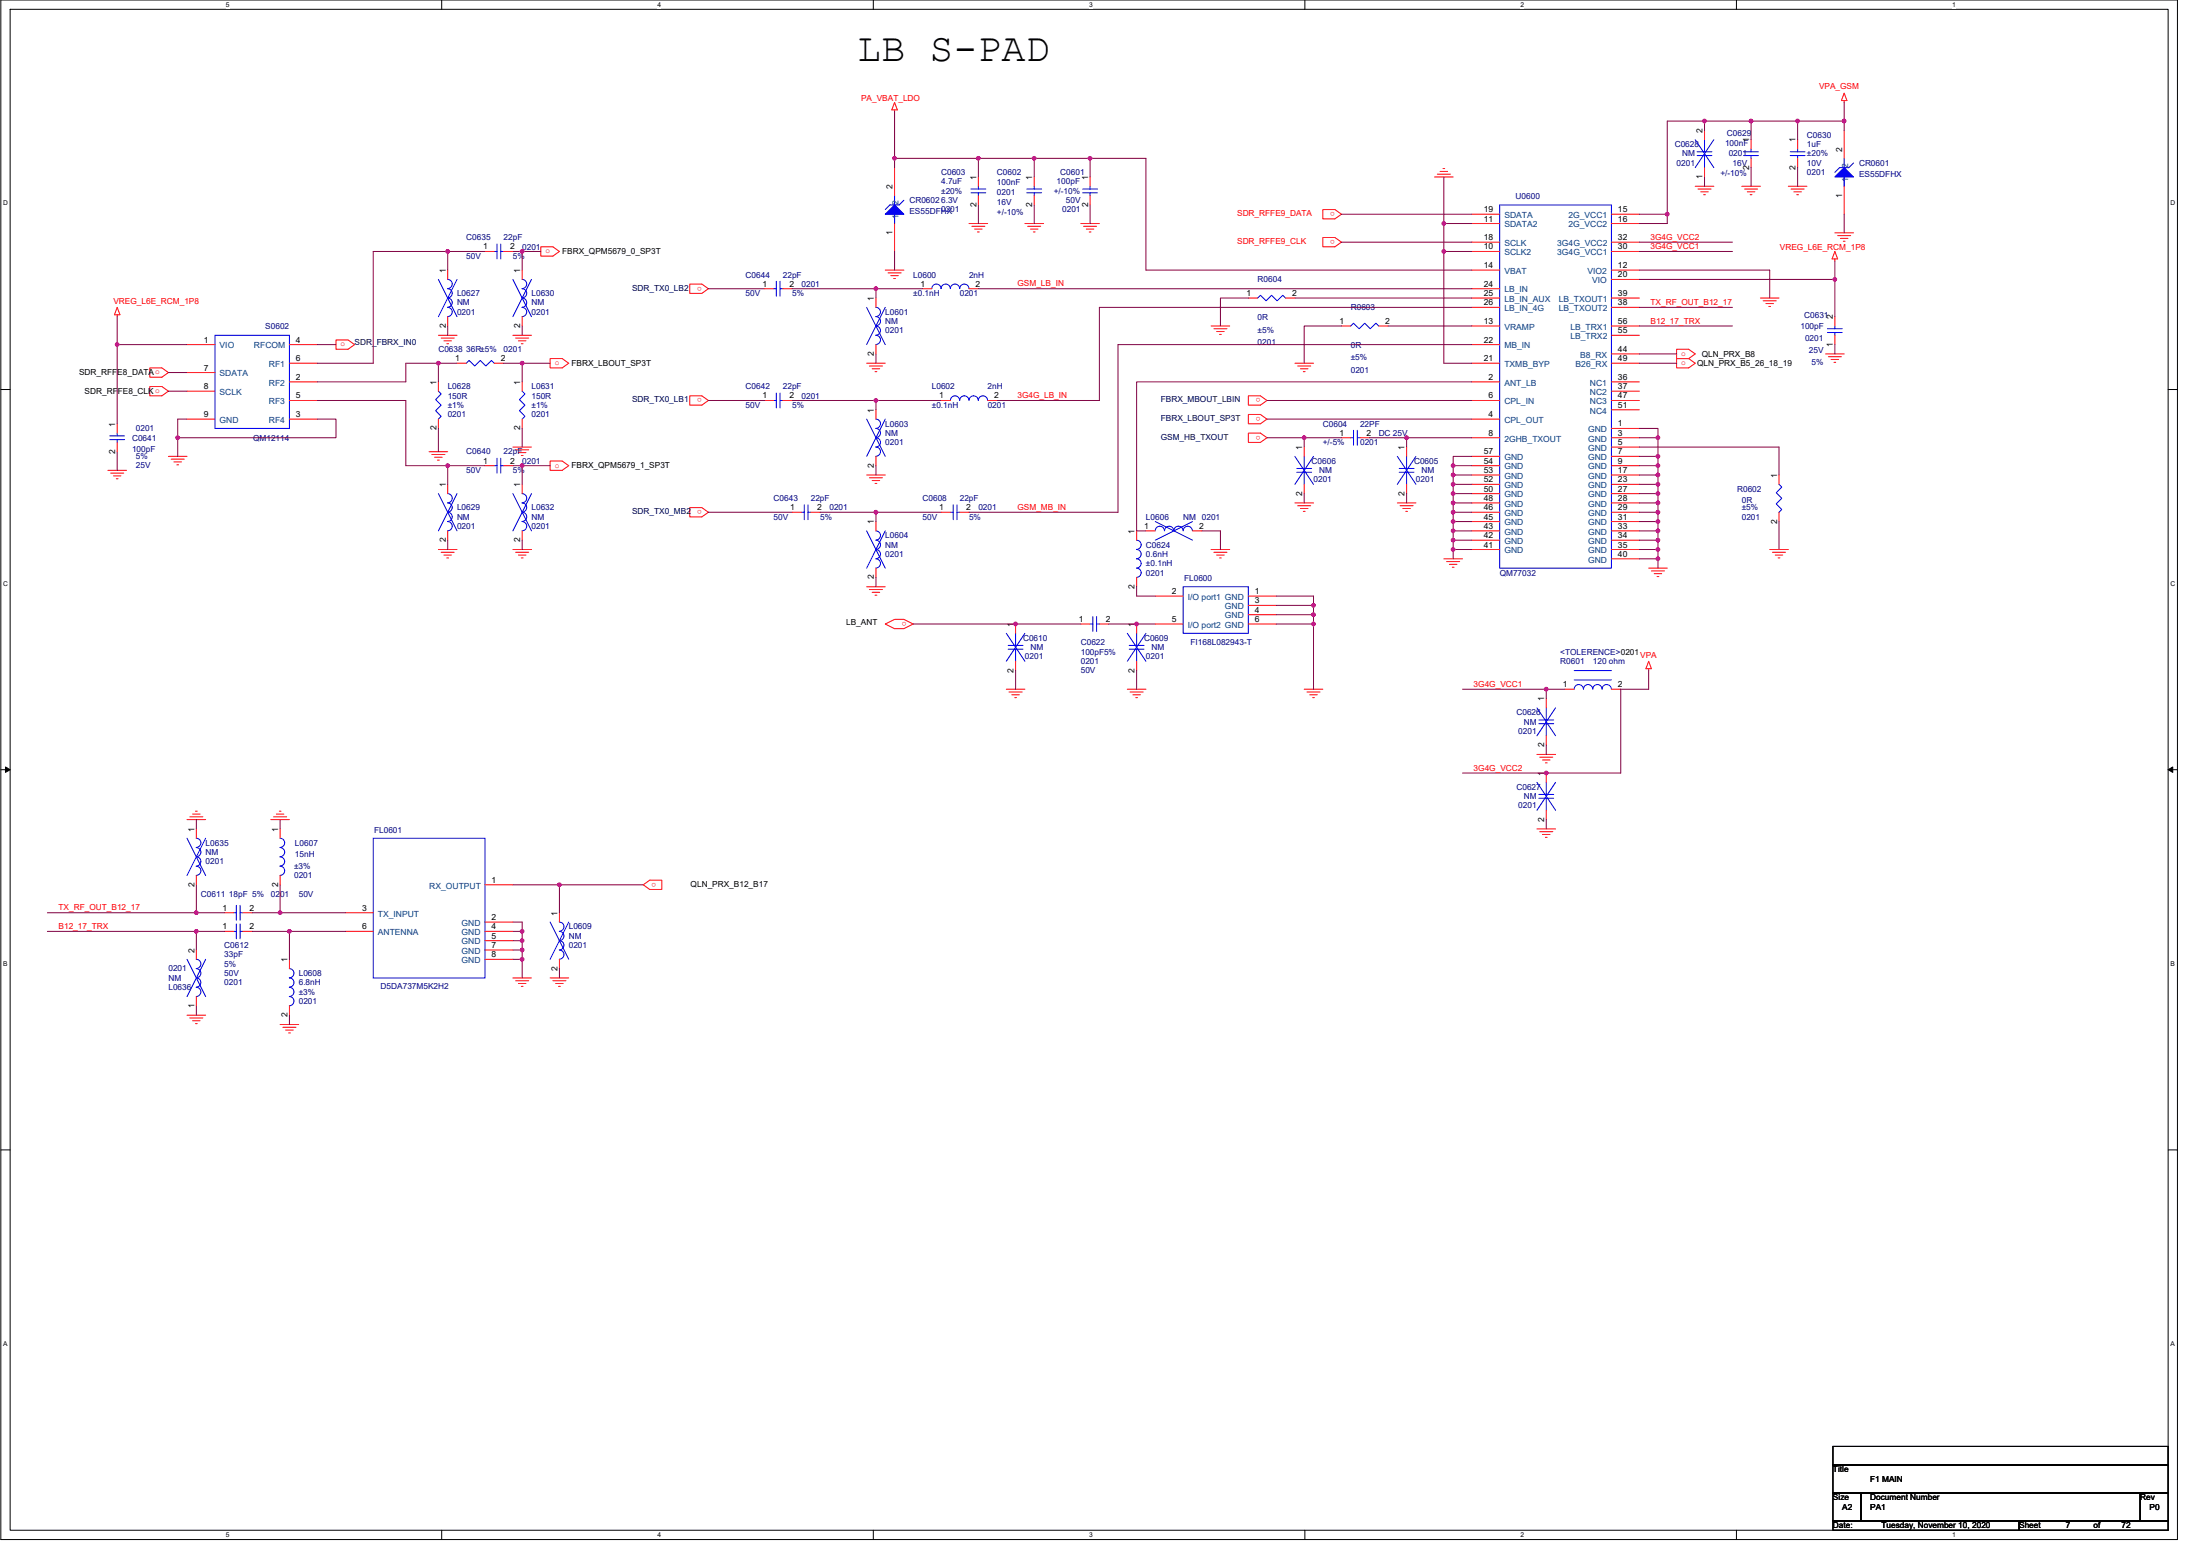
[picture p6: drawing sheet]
<svg xmlns="http://www.w3.org/2000/svg" width="420mm" height="297mm" viewBox="0 0 420 297" stroke-linecap="round" stroke-linejoin="round" font-family="sans-serif">
<path d="M.2 0h415.7v293.9h-415.7zM1.9 1.8h412.2v290.3h-412.2z" fill="none" stroke="#000" stroke-width=".19"/>
<g fill="#fff">
<path d="M43.1 .2h.7v1.4h-.7z"/>
<path d="M43.1 292.3h.7v1.4h-.7z"/>
</g>
<path d="M84.4 0v1.8M84.4 292.1v1.8" fill="none" stroke="#000" stroke-width=".19"/>
<g fill="#fff">
<path d="M125.6 .2h.7v1.4h-.7z"/>
<path d="M125.6 292.3h.7v1.4h-.7z"/>
</g>
<path d="M166.8 0v1.8M166.8 292.1v1.8" fill="none" stroke="#000" stroke-width=".19"/>
<g fill="#fff">
<path d="M208 .2h.7v1.4h-.7z"/>
<path d="M208 292.3h.7v1.4h-.7z"/>
</g>
<path d="M249.2 0v1.8M249.2 292.1v1.8" fill="none" stroke="#000" stroke-width=".19"/>
<g fill="#fff">
<path d="M290.4 .2h.7v1.4h-.7z"/>
<path d="M290.4 292.3h.7v1.4h-.7z"/>
</g>
<path d="M331.6 0v1.8M331.6 292.1v1.8" fill="none" stroke="#000" stroke-width=".19"/>
<g fill="#fff">
<path d="M372.8 .2h.7v1.4h-.7z"/>
<path d="M372.8 292.3h.7v1.4h-.7z"/>
<path d="M.6 38.1h.9v1.4h-.9z"/>
<path d="M414.5 38.1h.9v1.4h-.9z"/>
<path d="M.6 110.6h.9v1.5h-.9z"/>
<path d="M414.5 110.6h.9v1.5h-.9z"/>
</g>
<path d="M.2 74.4h1.7M414.1 74.4h1.8" fill="none" stroke="#000" stroke-width=".19"/>
<g fill="#fff">
<path d="M.6 183.2h.8v1.4h-.8z"/>
<path d="M414.5 183.2h.9v1.4h-.9z"/>
</g>
<path d="M.2 146.9h1.7M414.1 146.9h1.8" fill="none" stroke="#000" stroke-width=".19"/>
<path d="M1 146.4l.9 .5-.9 .5zM414.1 146.9l.9-.5v1z" fill="#000" stroke="#000" stroke-width=".19"/>
<g fill="#fff">
<path d="M.6 255.8h.8v1.4h-.8z"/>
<path d="M414.5 255.8h.9v1.4h-.9z"/>
</g>
<path d="M.2 219.5h1.7M414.1 219.5h1.8M350.1 276.1h64v3.6h-64zM350.1 279.7h64v5.3h-64zM350.1 285h5.3v5.3h-5.3zM350.1 290.3h35.5v1.8h-35.5zM355.4 285h53.3v5.3h-53.3zM385.6 290.3h28.5v1.8h-28.5zM408.7 285h5.4v5.3h-5.4z" fill="none" stroke="#000" stroke-width=".19"/>
<g fill="none" stroke="#f00" stroke-width=".19">
<path d="M170.8 19.6l.6 1.4h-1.1zM352.2 19.2v.4M352.2 17.8l.5 1.4h-1zM170.8 21v.3M170.8 32v5.3M186.8 33.8v1.8M186.8 37.3v1.8M197.5 33.8v1.8M197.5 37.3v1.8M208.2 33.8v1.8M208.2 37.3v1.8M274 33.8h3.5"/>
<path d="M274.5 33.3h2.5M275 32.7h1.5M275.6 32.2h.3M323.8 35.6h3.5M324.3 36.1h2.5M324.8 36.6h1.5M325.4 37.2h.3M325.5 32v1.8M325.5 24.9v1.8M332.6 35.6h3.6M333.2 36.1h2.5M333.7 36.6h1.4"/>
<path d="M334.3 37.2h.3M334.4 26.7v1.7M334.4 30.2v1.8M341.5 35.6h3.6M342.1 36.1h2.5M342.6 36.6h1.4M343.1 37.2h.4M343.3 26.7v1.7M343.3 30.2v1.8M352.2 24.9v5.3M352.2 35.6v5.3M22.4 58.7l.5 1.4h-1z"/>
<path d="M85.5 51.6v1.7M92.6 48h1.8M96.2 48h1.7M99.7 51.6v1.7M103.3 47.1h2.3l1.2 .9-1.2 .9h-2.3zM131.7 54.2h2.3l1.3 .9-1.3 .9h-2.3zM146 55.1h1.7M149.5 55.1h1.8M167.3 56.9v1.8M169.1 51.6h3.5M169.6 52.1h2.5M170.1 52.6h1.5"/>
<path d="M170.7 53.2h.3M170.8 42.7v5.3M176.2 55.1h1.8M185.1 55.1h1.7M185.1 42.7h3.5M185.6 43.2h2.5M186.1 43.7h1.5M186.7 44.3h.3M195.7 42.7h3.6M196.3 43.2h2.5M196.8 43.7h1.4M197.3 44.3h.4"/>
<path d="M206.4 42.7h3.6M206.9 43.2h2.5M207.5 43.7h1.4M208 44.3h.4M238.4 56.9h1.8M245.5 56.9h1.8M252.6 45.3h2.3l1.3 .9-1.3 .9h-2.3zM252.6 40h2.3l1.3 .9-1.3 .9h-2.3zM281.1 48h5.3M281.1 42.7h5.3M281.1 51.6h5.3M281.1 46.2h5.3"/>
<path d="M281.1 40.9h5.3M281.1 55.1h5.3M281.1 56.9h5.3M281.1 58.7h5.3M307.8 51.6h5.3M307.8 40.9h5.3M307.8 42.7h5.3M307.8 53.3h5.3M307.8 48h5.3M307.8 46.2h5.3M307.8 58.7h5.3M307.8 56.9h5.3"/>
<path d="M336.2 56.9h3.6M336.7 57.4h2.5M337.3 58h1.4M337.8 58.5h.3M350.4 44.4h3.6M350.4 49.4v.4M350.4 48l.6 1.4h-1.1zM351 45h2.5M351.5 45.5h1.4M352 46.1h.4M22.4 60.1v.4M28.6 70.2h2.3l1.3 .9-1.3 .9h-2.3z"/>
<path d="M28.6 73.8h2.3l1.3 .9-1.3 .9h-2.3zM35.7 65.8h5.4M35.7 71.1h5.4M35.7 74.7h5.4M55.3 72.9h5.3M55.3 65.8h5.3M55.3 76.5h5.3M55.3 69.3h5.3M64.2 64.9h2.3l1.2 .9-1.2 .9h-2.3zM83.7 64h3.6M83.7 72.9v1.8M84.3 64.5h2.5"/>
<path d="M84.8 65.1h1.4M85.3 65.6h.4M85.5 60.5v1.7M87.3 69.3h1.8M94.4 69.3h1.8M97.9 64h3.6M98.5 64.5h2.5M99 65.1h1.4M99.6 65.6h.3M99.7 72.9v1.8M99.7 60.5v1.7M105.1 68.5h2.3l1.2 .8-1.2 .9h-2.3z"/>
<path d="M131.7 75.6h2.3l1.3 .9-1.3 .8h-2.3zM146 76.5h1.7M149.5 76.5h1.8M165.5 69.3h3.6M166 69.9h2.5M166.6 70.4h1.4M167.1 71h.4M167.3 78.2v1.8M167.3 65.8v1.8M179.7 76.5h1.8M188.6 76.5h1.8M231.3 62.2h3.6"/>
<path d="M231.8 62.8h2.5M232.4 63.3h1.4M232.9 63.8h.3M238.4 79.1h2.3l1.3 .9-1.3 .9h-2.3zM238.4 75.6h2.3l1.3 .9-1.3 .8h-2.3zM247.3 69.3h3.6M247.8 69.9h2.5M248.4 70.4h1.4M248.9 71h.3M256.2 62.2h1.8M263.3 62.2h1.8M281.1 72.9h5.3"/>
<path d="M281.1 76.5h5.3M281.1 62.2h5.3M281.1 69.3h5.3M281.1 65.8h5.3M307.8 72.9h5.3M307.8 74.7h5.3M307.8 67.6h5.3M307.8 76.5h5.3M307.8 69.3h5.3M307.8 78.2h5.3M307.8 64h5.3M307.8 62.2h5.3"/>
<path d="M320.2 66.7h2.3l1.3 .9-1.3 .9h-2.3zM320.2 68.5h2.3l1.3 .8-1.3 .9h-2.3zM348.6 67.6h3.6M349.2 68.1h2.5M349.7 68.6h1.4M350.3 69.2h.3M350.4 64v1.8M350.4 60.5v1.7M20.6 89.8h3.6M21.1 90.3h2.5M21.7 90.8h1.4M22.2 91.4h.4"/>
<path d="M22.4 80.9v1.8M22.4 84.5v1.7M32.2 87.1h3.5M32.7 87.7h2.5M33.2 88.2h1.5M33.8 88.7h.3M35.7 80h5.4M55.3 80h5.3M81.9 86.2h3.6M82.5 86.8h2.5M83 87.3h1.4M83.6 87.8h.3"/>
<path d="M83.7 80v1.8M85.5 92.5v1.7M92.6 88.9h1.8M96.2 88.9h1.7M97.9 85.3h3.6M98.5 85.9h2.5M99 86.4h1.4M99.6 87h.3M99.7 92.5v1.7M99.7 80v1.8M105.1 88h2.3l1.2 .9-1.2 .9h-2.3zM131.7 96.9h2.3l1.3 .9-1.3 .9h-2.3z"/>
<path d="M151.3 97.8h1.8M154.8 97.8h1.8M165.5 90.7h3.6M166 91.2h2.5M166.6 91.7h1.4M167.1 92.3h.4M167.3 99.6v1.7M167.3 87.1v1.8M179.7 97.8h1.8M183.3 97.8h1.8M238.4 82.7h2.3l1.3 .9-1.3 .9h-2.3zM247.3 96h3.6"/>
<path d="M247.8 96.5h2.5M248.4 97.1h1.4M248.9 97.6h.3M249.1 85.3v1.8M249.1 92.5v1.7M256.2 83.6h1.8M259.7 83.6h1.8M266.9 96h3.5M267.4 96.5h2.5M267.9 97.1h1.5M268.5 97.6h.3M268.6 85.3v1.8"/>
<path d="M268.6 92.5v1.7M281.1 80h5.3M281.1 83.6h5.3M281.1 90.7h5.3M281.1 88.9h5.3M281.1 99.6h5.3M281.1 97.8h5.3M281.1 96h5.3M281.1 94.2h5.3M281.1 92.5h5.3M281.1 87.1h5.3M307.8 83.6h5.3"/>
<path d="M307.8 85.3h5.3M307.8 87.1h5.3M307.8 81.8h5.3M307.8 88.9h5.3M307.8 90.7h5.3M307.8 92.5h5.3M307.8 94.2h5.3M307.8 96h5.3M307.8 97.8h5.3M307.8 99.6h5.3M339.8 90.7v1.8M339.8 97.8v1.8"/>
<path d="M83.7 104.9h3.6M84.3 105.4h2.5M84.8 106h1.4M85.3 106.5h.4M85.5 101.3v1.8M97.9 104.9h3.6M98.5 105.4h2.5M99 106h1.4M99.6 106.5h.3M99.7 101.3v1.8M165.5 112h3.6M166 112.5h2.5"/>
<path d="M166.6 113.1h1.4M167.1 113.6h.4M167.3 108.5v1.7M169.1 119.1l1.7-.9h1.8l1.8 .9-1.8 .9h-1.8zM194 119.1v1.8M206.4 119.1h1.8M210 119.1h1.7M217.1 101.3v1.8M217.1 110.2v1.8M217.1 119.1v1.8M218.9 101.3h1.7M220.6 113.8h5.4"/>
<path d="M220.6 119.1h5.4M227.7 101.3h1.8M231.3 104.9h3.6M231.8 105.4h2.5M232.4 106h1.4M232.9 106.5h.3M238.4 113.8h5.3M238.4 115.6h5.3M238.4 117.3h5.3M238.4 119.1h5.3M275.7 106.7h3.6M276.3 107.2h2.5"/>
<path d="M276.8 107.7h1.4M277.4 108.3h.3M281.1 104.9h5.3M281.1 103.1h5.3M281.1 101.3h5.3M307.8 101.3h5.3M307.8 103.1h5.3M307.8 104.9h5.3M307.8 106.7h5.3M314.9 108.5h3.5M315.4 109h2.5M315.9 109.5h1.5"/>
<path d="M316.5 110.1h.3M338 104.9h3.5M338.5 105.4h2.5M339 106h1.5M339.6 106.5h.3M192.2 131.6h3.5M192.7 132.1h2.5M193.2 132.6h1.5M193.8 133.2h.3M194 126.2v1.8M215.3 131.6h3.6M215.8 132.1h2.5"/>
<path d="M216.4 132.6h1.4M216.9 133.2h.3M217.1 126.2v1.8M249.1 131.6h3.5M249.6 132.1h2.5M250.1 132.6h1.5M250.7 133.2h.3M295.3 133.4v1.7M298.9 131.6h1.7M307.8 131.6h1.7M314.9 126.2l.5 1.5h-1.1zM314.9 127.7v.3"/>
<path d="M35.7 156.5h3.6M36.2 155.9h2.5M36.8 155.4h1.4M37.3 154.9h.4M37.5 158.2v1.8M51.7 156.5h3.6M52.2 155.9h2.5M52.8 155.4h1.4M53.3 154.9h.4M53.5 158.2v1.8M293.5 144h3.6M293.5 158.2h3.6"/>
<path d="M294.1 144.5h2.5M294.1 158.8h2.5M294.6 145.1h1.4M294.6 159.3h1.4M295.1 145.6h.4M295.1 159.9h.4M295.3 147.6v1.8M295.3 154.7v1.8M295.3 140.5v1.7M37.5 167.1v1.8M42.8 174.2h1.8M42.8 177.8h1.8"/>
<path d="M46.4 174.2h1.8M46.4 177.8h1.8M53.5 167.1v1.8M65.9 174.2h5.4M65.9 177.8h5.4M92.6 168.9h5.3M92.6 176h5.3M92.6 177.8h5.3M92.6 179.6h5.3M106.8 174.2v1.8M122.8 168.9l1.3-.9h2.3v1.8h-2.3zM35.7 193.8h3.6"/>
<path d="M36.2 194.3h2.5M36.8 194.9h1.4M37.3 195.4h.4M37.5 190.2v1.8M37.5 181.4v1.7M53.5 195.6h3.6M54 196.1h2.5M54.6 196.6h1.4M55.1 197.2h.3M55.3 183.1v1.8M55.3 192v1.8M92.6 181.4h5.3"/>
<path d="M92.6 183.1h5.3M97.9 186.7h3.6M98.5 187.2h2.5M99 187.7h1.4M99.6 188.3h.3M105.1 186.7h3.5M105.6 187.2h2.5M106.1 187.7h1.5M106.7 188.3h.3M106.8 183.1v1.8"/>
</g>
<g fill="none" stroke="#00f" stroke-width=".19">
<path d="M170.8 37.3v1.8M172.6 38.2l-.9 .9h-1.7l-.9 .9M185.4 36.1h2.9M185.4 36.8h2.9M186.8 35.6v.5M186.8 36.8v.5M196.1 36.1h2.8M196.1 36.8h2.8M197.5 35.6v.5M197.5 36.8v.5M206.8 36.1h2.8M206.8 36.8h2.8"/>
<path d="M208.2 35.6v.5M208.2 36.8v.5M286.4 39.1h21.4v69.4h-21.4zM323.8 26.7l3.5 5.3M324.1 29.7h2.9M324.1 29h2.9M325.5 29.7v2.3M325.5 26.7v2.3M327.3 26.7l-3.5 5.3M333 29h2.8M333 29.7h2.8M334.4 28.4v.6"/>
<path d="M334.4 29.7v.5M341.9 29h2.8M341.9 29.7h2.8M343.3 28.4v.6M343.3 29.7v.5M352.2 30.2v1.8M352.2 33.8v1.8M354 31.1l-.9 .9h-1.8l-.9 .9M83.7 53.3l3.6 7.2M85.5 53.3a.88 .88 0 0 1 .9 .9 .88 .88 0 0 1-.9 .9 .89 .89 0 0 1 .9 .9 .89 .89 0 0 1-.9 .9M85.5 56.9a.88 .88 0 0 1 .9 .9 .88 .88 0 0 1-.9 .9M85.5 58.7a.88 .88 0 0 1 .9 .9 .88 .88 0 0 1-.9 .8"/>
<path d="M87.3 53.3l-3.6 7.2M94.4 48h.5M94.9 46.6v2.8M95.6 46.6v2.8M95.6 48h.6M97.9 53.3l3.6 7.2M99.7 53.3a.88 .88 0 0 1 .9 .9 .88 .88 0 0 1-.9 .9 .89 .89 0 0 1 .9 .9 .89 .89 0 0 1-.9 .9M99.7 56.9a.88 .88 0 0 1 .9 .9 .88 .88 0 0 1-.9 .9M99.7 58.7a.88 .88 0 0 1 .9 .9 .88 .88 0 0 1-.9 .8M101.5 53.3l-3.6 7.2M147.7 55.1h.6M148.3 53.7v2.8"/>
<path d="M149 53.7v2.8M149 55.1h.5M165.5 58.7l3.6 7.1M167.3 58.7a.88 .88 0 0 1 .9 .9 .88 .88 0 0 1-.9 .8 .89 .89 0 0 1 .9 .9 .89 .89 0 0 1-.9 .9 .89 .89 0 0 1 .9 .9 .89 .89 0 0 1-.9 .9M169.1 58.7l-3.6 7.1M170.8 40.9v1.8M178 55.1a.88 .88 0 0 1 .8-.9 .88 .88 0 0 1 .9 .9 .89 .89 0 0 1 .9-.9 .89 .89 0 0 1 .9 .9M181.5 55.1a.88 .88 0 0 1 .9-.9 .88 .88 0 0 1 .9 .9 .89 .89 0 0 1 .9-.9 .89 .89 0 0 1 .8 .9M240.2 56.9l.5-.5 1.1 1 1.1-1 1 1 1.1-1 .5 .5M41.1 64h14.2v17.8h-14.2zM83.7 74.7l.6 .5-1.1 1.1 1.1 1-1.1 1.1 1.1 1.1-.6 .5M89.1 69.3l.5-.5 1.1 1.1 1-1.1 1.1 1.1 1.1-1.1 .5 .5"/>
<path d="M99.7 74.7l.6 .5-1.1 1.1 1.1 1-1.1 1.1 1.1 1.1-.6 .5M147.7 76.5h.6M148.3 75v2.9M149 75v2.9M149 76.5h.5M167.3 64a.88 .88 0 0 1 .9 .9 .88 .88 0 0 1-.9 .9M181.5 76.4a.88 .88 0 0 1 .9-.8 .88 .88 0 0 1 .9 .8 .89 .89 0 0 1 .9-.8 .89 .89 0 0 1 .8 .8 .89 .89 0 0 1 .9-.8 .89 .89 0 0 1 .9 .8 .89 .89 0 0 1 .9-.8 .89 .89 0 0 1 .9 .8M258 62.2l.5-.5 1.1 1.1 1-1.1 1.1 1.1 1.1-1.1 .5 .5M349 63.5h2.8M349 62.8h2.8M350.4 63.5v.5M350.4 62.2v.6"/>
<path d="M21 83.2h2.8M21 83.9h2.8M22.4 82.7v.5M22.4 83.9v.6M83.7 94.2l3.6 7.1M85.5 94.2a.88 .88 0 0 1 .9 .9 .88 .88 0 0 1-.9 .9M85.5 96a.88 .88 0 0 1 .9 .9 .88 .88 0 0 1-.9 .9 .89 .89 0 0 1 .9 .9 .89 .89 0 0 1-.9 .8 .89 .89 0 0 1 .9 .9 .89 .89 0 0 1-.9 .9M87.3 94.2l-3.6 7.1M94.4 88.9h.5M94.9 87.5v2.8M95.6 87.5v2.8M95.6 88.9h.6"/>
<path d="M97.9 94.2l3.6 7.1M99.7 94.2a.88 .88 0 0 1 .9 .9 .88 .88 0 0 1-.9 .9M99.7 96a.88 .88 0 0 1 .9 .9 .88 .88 0 0 1-.9 .9 .89 .89 0 0 1 .9 .9 .89 .89 0 0 1-.9 .8 .89 .89 0 0 1 .9 .9 .89 .89 0 0 1-.9 .9M101.5 94.2l-3.6 7.1M153.1 97.8h.5M153.6 96.4v2.8M154.3 96.4v2.8M154.3 97.8h.5M165.5 80l3.6 7.1M167.3 80a.88 .88 0 0 1 .9 .9 .88 .88 0 0 1-.9 .9 .89 .89 0 0 1 .9 .9 .89 .89 0 0 1-.9 .8 .89 .89 0 0 1 .9 .9 .89 .89 0 0 1-.9 .9 .89 .89 0 0 1 .9 .9 .89 .89 0 0 1-.9 .9M169.1 80l-3.6 7.1M181.5 97.8h.5"/>
<path d="M182 96.4v2.8M182.8 96.4v2.8M182.8 97.8h.5M220.6 99.6l7.1 3.5M227.7 99.6l-7.1 3.5M247.3 87.1l3.6 5.4M247.7 89.4h2.8M247.7 90.1h2.8M249.1 87.1v2.3M249.1 90.1v2.4M250.9 87.1l-3.6 5.4M258 83.6h.5"/>
<path d="M258.5 82.1v2.9M259.2 82.1v2.9M259.2 83.6h.5M266.9 87.1l3.5 5.4M267.2 89.4h2.9M267.2 90.1h2.9M268.6 87.1v2.3M268.6 90.1v2.4M270.4 87.1l-3.5 5.4M339.8 92.5l.5 .5-1.1 1.1 1.1 1-1.1 1.1 1.1 1.1-.5 .5M165.5 101.3l3.6 7.2M167.3 101.3a.88 .88 0 0 1 .9 .9 .88 .88 0 0 1-.9 .9"/>
<path d="M167.3 103.1a.88 .88 0 0 1 .9 .9 .88 .88 0 0 1-.9 .9 .89 .89 0 0 1 .9 .9 .89 .89 0 0 1-.9 .9 .89 .89 0 0 1 .9 .8 .89 .89 0 0 1-.9 .9M169.1 101.3l-3.6 7.2M208.2 119.1h.5M208.7 117.7v2.8M209.4 117.7v2.8M209.4 119.1h.6M217.1 103.1a.88 .88 0 0 1 .8 .9 .88 .88 0 0 1-.8 .9 .89 .89 0 0 1 .8 .9 .89 .89 0 0 1-.8 .9 .89 .89 0 0 1 .8 .8 .89 .89 0 0 1-.8 .9M217.1 108.5a.88 .88 0 0 1 .8 .8 .88 .88 0 0 1-.8 .9M225.9 101.3a.89 .89 0 0 0-.8-.8 .89 .89 0 0 0-.9 .8 .89 .89 0 0 0-.9-.8 .89 .89 0 0 0-.9 .8 .88 .88 0 0 0-.9-.8 .88 .88 0 0 0-.9 .8M226 112h12.4v8.9h-12.4zM227.7 101.3a.88 .88 0 0 0-.9-.8 .88 .88 0 0 0-.8 .8M192.2 120.9l3.5 5.3"/>
<path d="M192.5 123.2h2.9M192.5 123.9h2.9M194 120.9v2.3M194 123.9v2.3M195.7 120.9l-3.5 5.3M215.3 120.9l3.6 5.3M215.7 123.2h2.8M215.7 123.9h2.8M217.1 120.9v2.3M217.1 123.9v2.3M218.9 120.9l-3.6 5.3M293.5 135.1l3.6 5.4"/>
<path d="M293.9 137.4h2.8M293.9 138.2h2.8M295.3 135.1v2.3M295.3 138.2v2.3M297.1 135.1l-3.6 5.4M300.6 129.8h7.2M300.6 128h7.2M307.7 131.6a.89 .89 0 0 0-.9-.9 .89 .89 0 0 0-.8 .9 .89 .89 0 0 0-.9-.9 .89 .89 0 0 0-.9 .9 .89 .89 0 0 0-.9-.9 .89 .89 0 0 0-.9 .9 .88 .88 0 0 0-.9-.9 .88 .88 0 0 0-.9 .9M293.5 149.4l3.6 5.3M293.9 151.7h2.8M293.9 152.4h2.8M295.3 149.4v2.3"/>
<path d="M295.3 152.4v2.3M297.1 149.4l-3.6 5.3M35.7 160l3.6 7.1M37.5 160a.88 .88 0 0 1 .9 .9 .88 .88 0 0 1-.9 .9M37.5 161.8a.88 .88 0 0 1 .9 .9 .88 .88 0 0 1-.9 .9 .89 .89 0 0 1 .9 .8 .89 .89 0 0 1-.9 .9 .89 .89 0 0 1 .9 .9 .89 .89 0 0 1-.9 .9M39.3 160l-3.6 7.1M44.6 174.2h.5M44.6 177.8h.5M45.1 172.8v2.9M45.1 176.4v2.8M45.9 172.8v2.9M45.9 174.2h.5"/>
<path d="M45.9 176.4v2.8M45.9 177.8h.5M53.5 160a.88 .88 0 0 1 .9 .9 .88 .88 0 0 1-.9 .9M53.5 161.8a.88 .88 0 0 1 .9 .9 .88 .88 0 0 1-.9 .9 .89 .89 0 0 1 .9 .8 .89 .89 0 0 1-.9 .9 .89 .89 0 0 1 .9 .9 .89 .89 0 0 1-.9 .9M71.3 160h21.3v26.7h-21.3zM105.1 176l3.5 7.1M106.8 176a.88 .88 0 0 1 .9 .9 .88 .88 0 0 1-.9 .9M106.8 177.8a.88 .88 0 0 1 .9 .9 .88 .88 0 0 1-.9 .9 .89 .89 0 0 1 .9 .8 .89 .89 0 0 1-.9 .9 .89 .89 0 0 1 .9 .9 .89 .89 0 0 1-.9 .9M108.6 176l-3.5 7.1M35.7 183.1l3.6 7.1M37.5 184.9a.89 .89 0 0 1 .9 .9 .89 .89 0 0 1-.9 .9 .89 .89 0 0 1 .9 .9 .89 .89 0 0 1-.9 .9 .88 .88 0 0 1 .9 .8 .88 .88 0 0 1-.9 .9M37.5 183.1a.88 .88 0 0 1 .9 .9 .88 .88 0 0 1-.9 .9"/>
<path d="M39.3 183.1l-3.6 7.1M55.3 184.9a.88 .88 0 0 1 .8 .9 .88 .88 0 0 1-.8 .9 .89 .89 0 0 1 .8 .9 .89 .89 0 0 1-.8 .8 .89 .89 0 0 1 .8 .9 .89 .89 0 0 1-.8 .9M55.3 190.2a.88 .88 0 0 1 .8 .9 .88 .88 0 0 1-.8 .9"/>
</g>
<g fill="#00f" stroke="#00f" stroke-width=".19">
<path d="M169.1 40.9l1.7-1.8 1.8 1.8z" fill-rule="evenodd"/>
<path d="M350.4 33.8l1.8-1.8 1.8 1.8z" fill-rule="evenodd"/>
</g>
<g fill="none" stroke="#800040" stroke-width=".19">
<path d="M352.2 19.6v3.5M170.8 30.2v1.8M170.8 21.3v8.9M170.8 30.2h16M186.8 30.2h10.7M186.8 39.1v3.6M186.8 30.2v3.6M197.5 30.2h10.7M197.5 30.2v3.6M197.5 39.1v3.6M208.2 30.2h10.7v21.4h62.2M208.2 30.2v3.6"/>
<path d="M208.2 39.1v3.6M275.7 33.8v8.9M325.5 23.1h-7.1v17.8M325.5 23.1v1.8M325.5 33.8v1.8M325.5 23.1h8.9M334.4 23.1v3.6M334.4 32v3.6M334.4 23.1h8.9M343.3 23.1v3.6M343.3 32v3.6M343.3 23.1h8.9"/>
<path d="M352.2 23.1v1.8M85.5 48h-14.2v21.3h-10.7M85.5 48v3.6M85.5 48h7.1M97.9 48h1.8M103.3 48h-3.6v3.6M135.3 55.1h10.7M151.3 55.1h16M167.3 55.1v1.8M167.3 55.1h8.9M170.8 48v3.6M186.8 55.1h94.3"/>
<path d="M238.4 56.9h-5.3v5.3M247.3 56.9h33.8M256.2 46.2h24.9M256.2 40.9h24.9M275.7 42.7h5.4M275.7 42.7v5.3M275.7 48h5.4M275.7 48v21.3h5.4M281.1 58.7h-71.1v17.8h-19.6M313.1 46.2h17.8M313.1 51.6h24.9v5.3M313.1 48h17.8"/>
<path d="M313.1 58.7h17.8M313.1 53.3h37.3M313.1 40.9h5.3M318.4 40.9v1.8h-5.3M350.4 49.8v3.5M350.4 53.3v7.2M352.2 40.9v3.6M22.4 60.5v5.3M22.4 65.8h13.3M22.4 65.8v15.1M32.2 71.1h3.5M32.2 74.7h3.5"/>
<path d="M60.6 65.8h3.6M60.6 76.5h16.9v12.4h8M83.7 69.3h-6.2v3.6h-16.9M83.7 69.3v3.6M83.7 69.3h3.6M85.5 62.2v1.8M96.2 69.3h3.5M99.7 62.2v1.8M99.7 69.3v3.6M99.7 69.3h5.4M135.3 76.5h10.7M151.3 76.5h16"/>
<path d="M167.3 76.5h12.4M167.3 67.6v1.7M167.3 76.5v1.7M242 76.5h39.1M256.2 62.2h-7.1v7.1M265.1 62.2h16M281.1 72.9h-64v28.4h1.8M281.1 65.8h-67.6v32h-28.4M313.1 62.2h17.8M313.1 67.6h7.1M313.1 69.3h7.1M350.4 65.8v1.8"/>
<path d="M22.4 86.2v3.6M33.9 83.6v3.5M35.7 80h-1.8v3.6M60.6 80h3.6v3.6h-30.3M83.7 81.8v4.4M85.5 88.9v3.6M85.5 88.9h7.1M97.9 88.9h1.8M99.7 81.8v3.5M105.1 88.9h-5.4v3.6M135.3 97.8h16M156.6 97.8h10.7"/>
<path d="M167.3 97.8v1.8M167.3 97.8h12.4M167.3 88.9v1.8M242 80h39.1M242 83.6h7.1M249.1 94.2v1.8M249.1 83.6h7.1M249.1 83.6v1.7M261.5 83.6h7.1M268.6 83.6h12.5M268.6 83.6v1.7M268.6 94.2v1.8"/>
<path d="M277.5 88.9v1.8M277.5 90.7v1.8M277.5 92.5v1.7M277.5 94.2v1.8M277.5 96v1.8M277.5 97.8v1.8M277.5 99.6v1.7M277.5 88.9h3.6M277.5 90.7h3.6M277.5 92.5h3.6M277.5 94.2h3.6M277.5 96h3.6"/>
<path d="M277.5 97.8h3.6M277.5 99.6h3.6M281.1 87.1h-3.6v1.8M313.1 88.9h3.5M313.1 83.6h3.5M313.1 81.8h3.5v1.8M313.1 90.7h3.5M313.1 92.5h3.5M313.1 94.2h3.5M313.1 96h3.5M313.1 97.8h3.5M313.1 99.6h3.5"/>
<path d="M313.1 85.3h26.7v5.4M316.6 83.6v3.5h-3.5M316.6 87.1v1.8M316.6 90.7v1.8M316.6 92.5v1.7M316.6 94.2v1.8M316.6 96v1.8M316.6 97.8v1.8M316.6 99.6v1.7M316.6 88.9v1.8M339.8 99.6v5.3M85.5 103.1v1.8"/>
<path d="M99.7 103.1v1.8M167.3 110.2v1.8M174.4 119.1h32M217.1 112v1.8h3.5M220.6 119.1h-8.9M229.5 101.3h3.6v3.6M243.7 113.8h7.2v1.8M243.7 115.6h7.2M243.7 117.3h7.2M243.7 119.1h7.2M250.9 115.6v1.7M250.9 117.3v1.8"/>
<path d="M250.9 119.1v12.5M277.5 101.3v1.8M277.5 103.1v1.8M277.5 104.9v1.8M277.5 101.3h3.6M277.5 103.1h3.6M277.5 104.9h3.6M313.1 101.3h3.5M313.1 103.1h3.5M313.1 104.9h3.5M313.1 106.7h3.5M316.6 101.3v1.8"/>
<path d="M316.6 103.1v1.8M316.6 104.9v1.8M316.6 106.7v1.8M194 128v3.6M217.1 128v3.6M279.3 131.6h16M295.3 131.6v1.7M295.3 131.6h3.6M314.9 128v3.6h-5.4v16h-30.2M37.5 156.5v1.7M53.5 156.5v1.7M295.3 142.2v1.8"/>
<path d="M295.3 156.5v1.7M9 174.2h28.5M9 177.8h28.5M37.5 168.9v5.3h5.3M42.8 177.8h-5.3v3.6M48.2 177.8h7.1M48.2 174.2h5.3M53.5 174.2h12.4M53.5 168.9v5.3M55.3 177.8h10.6M55.3 177.8v5.3M97.9 176h1.8v1.8"/>
<path d="M97.9 177.8h1.8M97.9 179.6h1.8M97.9 168.9h8.9M99.7 177.8v1.8M99.7 179.6v1.8M122.8 168.9h-16v5.3M37.5 192v1.8M55.3 193.8v1.8M97.9 181.4h1.8M97.9 183.1h1.8M99.7 181.4v1.7M99.7 183.1v3.6"/>
<path d="M106.8 184.9v1.8"/>
</g>
<g fill="#f0f" stroke="#f0f" stroke-width=".19">
<circle cx="352.2" cy="23.1" r=".35"/>
<circle cx="325.5" cy="23.1" r=".35"/>
<circle cx="343.3" cy="23.1" r=".35"/>
<circle cx="334.4" cy="23.1" r=".35"/>
<circle cx="170.8" cy="30.2" r=".35"/>
<circle cx="186.8" cy="30.2" r=".35"/>
<circle cx="197.5" cy="30.2" r=".35"/>
<circle cx="208.2" cy="30.2" r=".35"/>
<circle cx="318.4" cy="40.9" r=".35"/>
<circle cx="275.7" cy="48" r=".35"/>
<circle cx="350.4" cy="53.3" r=".35"/>
<circle cx="295.3" cy="131.6" r=".35"/>
<circle cx="295.3" cy="147.6" r=".35"/>
<circle cx="249.1" cy="83.6" r=".35"/>
<circle cx="268.6" cy="83.6" r=".35"/>
<circle cx="316.6" cy="87.1" r=".35"/>
<circle cx="316.6" cy="90.7" r=".35"/>
<circle cx="316.6" cy="92.4" r=".35"/>
<circle cx="316.6" cy="94.2" r=".35"/>
<circle cx="316.6" cy="96" r=".35"/>
<circle cx="316.6" cy="97.8" r=".35"/>
<circle cx="316.6" cy="99.6" r=".35"/>
<circle cx="316.6" cy="101.3" r=".35"/>
<circle cx="316.6" cy="103.1" r=".35"/>
<circle cx="316.6" cy="104.9" r=".35"/>
<circle cx="316.6" cy="106.7" r=".35"/>
<circle cx="250.8" cy="115.6" r=".35"/>
<circle cx="250.8" cy="117.3" r=".35"/>
<circle cx="193.9" cy="119.1" r=".35"/>
<circle cx="250.8" cy="119.1" r=".35"/>
<circle cx="106.8" cy="168.9" r=".35"/>
<circle cx="37.5" cy="174.2" r=".35"/>
<circle cx="99.7" cy="177.8" r=".35"/>
<circle cx="37.5" cy="177.8" r=".35"/>
<circle cx="55.3" cy="177.8" r=".35"/>
<circle cx="99.7" cy="181.3" r=".35"/>
<circle cx="99.7" cy="179.6" r=".35"/>
<circle cx="99.7" cy="183.1" r=".35"/>
<circle cx="53.5" cy="174.2" r=".35"/>
<circle cx="85.5" cy="48" r=".35"/>
<circle cx="167.3" cy="97.8" r=".35"/>
<circle cx="22.4" cy="65.8" r=".35"/>
<circle cx="217.1" cy="119.1" r=".35"/>
<circle cx="99.7" cy="88.9" r=".35"/>
<circle cx="99.7" cy="48" r=".35"/>
<circle cx="275.7" cy="42.7" r=".35"/>
<circle cx="83.7" cy="69.3" r=".35"/>
<circle cx="85.5" cy="88.9" r=".35"/>
<circle cx="33.9" cy="83.6" r=".35"/>
<circle cx="167.3" cy="76.4" r=".35"/>
<circle cx="167.3" cy="55.1" r=".35"/>
<circle cx="277.5" cy="90.7" r=".35"/>
<circle cx="277.5" cy="88.9" r=".35"/>
<circle cx="277.5" cy="94.2" r=".35"/>
<circle cx="277.5" cy="92.4" r=".35"/>
<circle cx="277.5" cy="96" r=".35"/>
<circle cx="277.5" cy="97.8" r=".35"/>
<circle cx="277.5" cy="99.6" r=".35"/>
<circle cx="277.5" cy="103.1" r=".35"/>
<circle cx="277.5" cy="101.3" r=".35"/>
<circle cx="277.5" cy="104.9" r=".35"/>
<circle cx="316.6" cy="88.9" r=".35"/>
<circle cx="316.6" cy="83.6" r=".35"/>
<circle cx="99.7" cy="69.3" r=".35"/>
</g>
<text font-size="7.6" x="163.7" y="11.7">LB S-PAD</text>
<g font-size="1.6" fill="#f00">
<text x="347.4" y="17.1">VPA_GSM</text>
<text x="164.5" y="19.2">PA_VBAT_LDO</text>
<text x="236.3" y="41.3">SDR_RFFE9_DATA</text>
<text x="254.9" y="40.5" transform="rotate(180 254.9 40.5)">o</text>
<text x="236.3" y="46.6">SDR_RFFE9_CLK</text>
<text x="254.9" y="45.8" transform="rotate(180 254.9 45.8)">o</text>
<text x="315.2" y="45.8">3G4G_VCC2</text>
<text x="315.2" y="47.5">3G4G_VCC1</text>
<text x="339.9" y="47.6">VREG_L6E_RCM_1P8</text>
<text x="104.2" y="48.4">o</text>
<text x="21.7" y="58">VREG_L6E_RCM_1P8</text>
<text x="134" y="54.7" transform="rotate(180 134 54.7)">o</text>
<text x="194.3" y="54.7">GSM_LB_IN</text>
<text x="315.2" y="58.2">TX_RF_OUT_B12_17</text>
<text x="315.2" y="61.8">B12_17_TRX</text>
<text x="65.1" y="66.1">o</text>
<text x="105.9" y="69.7">o</text>
<text x="321.1" y="67.9">o</text>
<text x="321.1" y="69.7">o</text>
<text x="134" y="76" transform="rotate(180 134 76)">o</text>
<text x="194.3" y="76">3G4G_LB_IN</text>
<text x="240.7" y="76" transform="rotate(180 240.7 76)">o</text>
<text x="240.7" y="79.6" transform="rotate(180 240.7 79.6)">o</text>
<text x="240.7" y="83.1" transform="rotate(180 240.7 83.1)">o</text>
<text x="105.9" y="89.3">o</text>
<text x="134" y="97.4" transform="rotate(180 134 97.4)">o</text>
<text x="194.3" y="97.3">GSM_MB_IN</text>
<text x="173.2" y="118.7" transform="rotate(180 173.2 118.7)">o</text>
<text x="313.3" y="125.5">VPA</text>
<text x="281.4" y="131.1">3G4G_VCC1</text>
<text x="281.4" y="147.1">3G4G_VCC2</text>
<text x="11.2" y="173.8">TX_RF_OUT_B12_17</text>
<text x="125.3" y="168.5" transform="rotate(180 125.3 168.5)">o</text>
<text x="11.2" y="177.3">B12_17_TRX</text>
</g>
<g font-size="1.6" fill="#000080">
<text x="319.8" y="28.1">C0628</text>
<text x="321.3" y="29.9">NM</text>
<text x="329.4" y="27.9">100nF</text>
<text x="329.8" y="26">C0629</text>
<text x="330.1" y="29.7">0201</text>
<text x="345.1" y="26.3">C0630</text>
<text x="345.1" y="28.1">1uF</text>
<text x="345.1" y="29.9">±20%</text>
<text x="179.7" y="33.4">C0603</text>
<text x="179.7" y="35.2">4.7uF</text>
<text x="190.4" y="33.4">C0602</text>
<text x="190.4" y="35.4">100nF</text>
<text x="201.8" y="35.2">100pF</text>
<text x="202.5" y="33.4">C0601</text>
<text x="320.2" y="31.6">0201</text>
<text x="328.6" y="33.6">+/-10%</text>
<text x="330.9" y="31.6">16V</text>
<text x="345.1" y="33.4">0201</text>
<text x="345.1" y="31.6">10V</text>
<text x="355" y="31.6">CR0601</text>
<text x="355" y="33.8">ES55DFHX</text>
<text x="173.7" y="38.8">CR06026.3V</text>
<text x="173.7" y="40.9">ES55DFHX</text>
<text x="179.7" y="40.5">0201</text>
<text x="179.7" y="37">±20%</text>
<text x="190.4" y="37.1">0201</text>
<text x="190.4" y="39.1">16V</text>
<text x="190.4" y="41.1">+/-10%</text>
<text x="201.2" y="37">+/-10%</text>
<text x="202.9" y="40.5">0201</text>
<text x="203.6" y="38.8">50V</text>
<text x="289.4" y="38">U0600</text>
<text x="89.1" y="45.9">C0635</text>
<text x="96.2" y="45.9">22pF</text>
<text x="99.7" y="47.6">0201</text>
<text x="89.1" y="49.4">50V</text>
<text x="97.9" y="49.4">5%</text>
<text x="142.4" y="53">C0644</text>
<text x="149.5" y="53">22pF</text>
<text x="174.4" y="53">L0600</text>
<text x="185.1" y="53">2nH</text>
<text x="240.2" y="53.9">R0604</text>
<text x="87.3" y="56.5">L0627</text>
<text x="87.3" y="58.3">NM</text>
<text x="101.5" y="56.5">L0630</text>
<text x="101.5" y="58.3">NM</text>
<text x="142.4" y="56.5">50V</text>
<text x="151.3" y="56.5">5%</text>
<text x="153.1" y="54.8">0201</text>
<text x="174.4" y="56.5">±0.1nH</text>
<text x="183.3" y="56.5">0201</text>
<text x="258" y="59.2">R0603</text>
<text x="50.7" y="62.8">S0602</text>
<text x="87.3" y="60.1">0201</text>
<text x="101.5" y="60.1">0201</text>
<text x="169.1" y="60.1">L0601</text>
<text x="169.1" y="61.9">NM</text>
<text x="169.1" y="63.6">0201</text>
<text x="240.2" y="61.2">0R</text>
<text x="240.2" y="63.5">±5%</text>
<text x="240.2" y="65.8">0201</text>
<text x="343.8" y="62.8">100pF</text>
<text x="344.6" y="60.6">C0631</text>
<text x="344.7" y="65.1">0201</text>
<text x="83.7" y="67.2">C0638 36R±5%</text>
<text x="96.2" y="67.2">0201</text>
<text x="258" y="66.5">0R</text>
<text x="258" y="68.8">±5%</text>
<text x="258" y="71.1">0201</text>
<text x="345.4" y="67.4">25V</text>
<text x="346" y="69.7">5%</text>
<text x="85.5" y="74.3">L0628</text>
<text x="85.5" y="76.1">150R</text>
<text x="85.5" y="77.9">±1%</text>
<text x="101.5" y="74.3">L0631</text>
<text x="101.5" y="76.1">150R</text>
<text x="101.5" y="77.9">±1%</text>
<text x="142.4" y="74.3">C0642</text>
<text x="142.4" y="77.9">50V</text>
<text x="149.5" y="74.3">22pF</text>
<text x="151.3" y="77.9">5%</text>
<text x="153.1" y="76.1">0201</text>
<text x="178" y="74.3">L0602</text>
<text x="178" y="77.9">±0.1nH</text>
<text x="188.6" y="74.3">2nH</text>
<text x="188.6" y="77.9">0201</text>
<text x="25.9" y="82.3">0201</text>
<text x="85.5" y="79.7">0201</text>
<text x="101.5" y="79.7">0201</text>
<text x="169.1" y="81.4">L0603</text>
<text x="169.1" y="83.2">NM</text>
<text x="252.6" y="81.4">C0604</text>
<text x="259.7" y="81.4">22PF</text>
<text x="263.3" y="83.2">DC 25V</text>
<text x="25.2" y="84.1">C0641</text>
<text x="25.2" y="86.2">100pF</text>
<text x="25.9" y="89.4">25V</text>
<text x="25.9" y="87.7">5%</text>
<text x="48.3" y="84.3">QM12114</text>
<text x="89.1" y="86.8">C0640</text>
<text x="96.2" y="86.8">22pF</text>
<text x="99.7" y="88.5">0201</text>
<text x="169.1" y="85">0201</text>
<text x="250.5" y="88.5">C0606</text>
<text x="252.6" y="85">+/-5%</text>
<text x="259.7" y="85">0201</text>
<text x="270.1" y="88.5">C0605</text>
<text x="89.1" y="90.3">50V</text>
<text x="97.9" y="90.3">5%</text>
<text x="147.7" y="95.7">C0643</text>
<text x="154.8" y="95.7">22pF</text>
<text x="176.2" y="95.7">C0608</text>
<text x="183.3" y="95.7">22pF</text>
<text x="250.9" y="92.1">0201</text>
<text x="251.9" y="90.3">NM</text>
<text x="270.4" y="92.1">0201</text>
<text x="271.5" y="90.3">NM</text>
<text x="331.8" y="93.9">R0602</text>
<text x="87.3" y="97.4">L0629</text>
<text x="87.3" y="99.2">NM</text>
<text x="87.3" y="101">0201</text>
<text x="101.5" y="97.4">L0632</text>
<text x="101.5" y="99.2">NM</text>
<text x="101.5" y="101">0201</text>
<text x="147.7" y="99.2">50V</text>
<text x="156.6" y="99.2">5%</text>
<text x="158.4" y="97.4">0201</text>
<text x="176.2" y="99.2">50V</text>
<text x="185.1" y="99.2">5%</text>
<text x="186.8" y="97.4">0201</text>
<text x="218.9" y="99.2">L0606</text>
<text x="226" y="99.2">NM 0201</text>
<text x="332.6" y="96">0R</text>
<text x="332.6" y="97.4">±5%</text>
<text x="332.6" y="99.2">0201</text>
<text x="169.1" y="102.8">L0604</text>
<text x="169.1" y="104.5">NM</text>
<text x="169.1" y="106.3">0201</text>
<text x="218.9" y="104.5">C0624</text>
<text x="218.9" y="106.3">0.6nH</text>
<text x="218.9" y="108.1">±0.1nH</text>
<text x="218.9" y="109.9">0201</text>
<text x="226.1" y="110.9">FL0600</text>
<text x="286.4" y="109.9">QM77032</text>
<text x="195.4" y="122.3">C0610</text>
<text x="195.7" y="125.9">0201</text>
<text x="196.8" y="124.1">NM</text>
<text x="206.4" y="123.2">C0622</text>
<text x="206.4" y="125">100pF5%</text>
<text x="218.5" y="122.3">C0609</text>
<text x="218.9" y="125.9">0201</text>
<text x="219.9" y="124.1">NM</text>
<text x="227.4" y="123">FI168L082943-T</text>
<text x="298" y="125">&lt;TOLERENCE&gt;0201</text>
<text x="206.4" y="126.8">0201</text>
<text x="206.4" y="128.5">50V</text>
<text x="298" y="126.8">R0601</text>
<text x="304.2" y="126.8">120 ohm</text>
<text x="289.6" y="136.5">C0626</text>
<text x="290" y="140.1">0201</text>
<text x="291" y="138.3">NM</text>
<text x="289.6" y="150.8">C0627</text>
<text x="290" y="154.3">0201</text>
<text x="291" y="152.5">NM</text>
<text x="39.3" y="161.4">L0635</text>
<text x="56.3" y="161.4">L0607</text>
<text x="71.4" y="158.9">FL0601</text>
<text x="39.3" y="163.2">NM</text>
<text x="39.3" y="165">0201</text>
<text x="56.2" y="165.9">±3%</text>
<text x="56.2" y="167.7">0201</text>
<text x="56.3" y="163.6">15nH</text>
<text x="38.4" y="171.2">C0611 18pF 5%</text>
<text x="51.7" y="171.2">0201</text>
<text x="57.1" y="171.2">50V</text>
<text x="108.6" y="177.4">L0609</text>
<text x="108.6" y="179.2">NM</text>
<text x="32.2" y="185.4">0201</text>
<text x="42.8" y="181">C0612</text>
<text x="42.8" y="182.8">33pF</text>
<text x="42.8" y="184.6">5%</text>
<text x="108.6" y="181">0201</text>
<text x="32.2" y="189">L0636</text>
<text x="32.2" y="187.2">NM</text>
<text x="42.8" y="188.1">0201</text>
<text x="42.8" y="186.3">50V</text>
<text x="57.1" y="186.3">L0608</text>
<text x="57.1" y="188.1">6.8nH</text>
<text x="57.1" y="189.9">±3%</text>
<text x="57.1" y="191.7">0201</text>
<text x="72.7" y="188.8">D5DA737M5K2H2</text>
</g>
<g font-size="1.6">
<text x="325.2" y="25.4" transform="rotate(-90 325.2 25.4)">2</text>
<text x="334" y="27.2" transform="rotate(-90 334 27.2)">1</text>
<text x="342.9" y="27.2" transform="rotate(-90 342.9 27.2)">1</text>
<text x="351.8" y="29" transform="rotate(-90 351.8 29)">2</text>
<text x="186.5" y="34.3" transform="rotate(-90 186.5 34.3)">1</text>
<text x="197.1" y="34.3" transform="rotate(-90 197.1 34.3)">1</text>
<text x="207.8" y="34.3" transform="rotate(-90 207.8 34.3)">1</text>
<text x="325.2" y="34.2" transform="rotate(-90 325.2 34.2)">1</text>
<text x="334" y="32.4" transform="rotate(-90 334 32.4)">2</text>
<text x="342.9" y="32.4" transform="rotate(-90 342.9 32.4)">2</text>
<text x="170.5" y="36.1" transform="rotate(-90 170.5 36.1)">2</text>
<text x="186.5" y="39.5" transform="rotate(-90 186.5 39.5)">2</text>
<text x="197.1" y="39.5" transform="rotate(-90 197.1 39.5)">2</text>
<text x="207.8" y="39.5" transform="rotate(-90 207.8 39.5)">2</text>
<text x="283.4" y="40.5">19</text>
<text x="309" y="40.5">15</text>
<text x="351.8" y="37.7" transform="rotate(-90 351.8 37.7)">1</text>
<text x="92.3" y="47.6">1</text>
<text x="97.4" y="47.6">2</text>
<text x="170.5" y="44.8" transform="rotate(-90 170.5 44.8)">1</text>
<text x="283.4" y="47.6">10</text>
<text x="283.4" y="42.3">11</text>
<text x="283.4" y="45.8">18</text>
<text x="309" y="42.3">16</text>
<text x="309" y="47.6">30</text>
<text x="309" y="45.8">32</text>
<text x="85.1" y="52.1" transform="rotate(-90 85.1 52.1)">1</text>
<text x="99.3" y="52.1" transform="rotate(-90 99.3 52.1)">1</text>
<text x="107.4" y="48.5">FBRX_QPM5679_0_SP3T</text>
<text x="283.4" y="51.2">14</text>
<text x="309" y="53">20</text>
<text x="309" y="51.2">12</text>
<text x="145.6" y="54.7">1</text>
<text x="150.8" y="54.7">2</text>
<text x="166.9" y="57.4" transform="rotate(-90 166.9 57.4)">1</text>
<text x="175.8" y="54.7">1</text>
<text x="186.3" y="54.7">2</text>
<text x="238.1" y="56.5">1</text>
<text x="246.8" y="56.5">2</text>
<text x="283.4" y="54.7">24</text>
<text x="283.4" y="56.5">25</text>
<text x="283.4" y="58.3">26</text>
<text x="309" y="58.3">38</text>
<text x="309" y="56.5">39</text>
<text x="38.9" y="65.4">1</text>
<text x="56.5" y="65.4">4</text>
<text x="85.1" y="62.6" transform="rotate(-90 85.1 62.6)">2</text>
<text x="99.3" y="62.6" transform="rotate(-90 99.3 62.6)">2</text>
<text x="255.8" y="61.8">1</text>
<text x="264.6" y="61.8">2</text>
<text x="283.4" y="61.8">13</text>
<text x="283.4" y="65.4">22</text>
<text x="309" y="63.6">55</text>
<text x="309" y="61.8">56</text>
<text x="350" y="61" transform="rotate(-90 350 61)">2</text>
<text x="15.1" y="71.6">SDR_RFFE8_DATAo</text>
<text x="38.9" y="70.7">7</text>
<text x="56.5" y="69">6</text>
<text x="86.9" y="69">1</text>
<text x="95.6" y="69">2</text>
<text x="109.1" y="69.9">FBRX_LBOUT_SP3T</text>
<text x="166.9" y="67.9" transform="rotate(-90 166.9 67.9)">2</text>
<text x="283.4" y="69">21</text>
<text x="309" y="67.2">44</text>
<text x="309" y="69">49</text>
<text x="324.1" y="69.9">QLN_PRX_B5_26_18_19</text>
<text x="325" y="68.1">QLN_PRX_B8</text>
<text x="350" y="66.2" transform="rotate(-90 350 66.2)">1</text>
<text x="16.2" y="75.2">SDR_RFFE8_CLK o</text>
<text x="38.9" y="74.3">8</text>
<text x="56.5" y="72.5">2</text>
<text x="56.5" y="76.1">5</text>
<text x="83.3" y="73.4" transform="rotate(-90 83.3 73.4)">1</text>
<text x="99.3" y="73.4" transform="rotate(-90 99.3 73.4)">1</text>
<text x="145.6" y="76.1">1</text>
<text x="150.8" y="76.1">2</text>
<text x="179.4" y="76.1">1</text>
<text x="189.9" y="76.1">2</text>
<text x="284.3" y="72.5">2</text>
<text x="284.3" y="76.1">6</text>
<text x="309" y="72.5">36</text>
<text x="309" y="74.3">37</text>
<text x="309" y="76.1">47</text>
<text x="309" y="77.9">51</text>
<text x="22" y="81.4" transform="rotate(-90 22 81.4)">1</text>
<text x="38.9" y="79.6">9</text>
<text x="56.5" y="79.6">3</text>
<text x="83.3" y="82.2" transform="rotate(-90 83.3 82.2)">2</text>
<text x="99.3" y="82.2" transform="rotate(-90 99.3 82.2)">2</text>
<text x="166.9" y="78.8" transform="rotate(-90 166.9 78.8)">1</text>
<text x="255.8" y="83.2">1</text>
<text x="261" y="83.2">2</text>
<text x="284.3" y="79.6">4</text>
<text x="284.3" y="83.2">8</text>
<text x="309" y="83.2">3</text>
<text x="309" y="81.4">1</text>
<text x="22" y="86.6" transform="rotate(-90 22 86.6)">2</text>
<text x="92.3" y="88.5">1</text>
<text x="97.4" y="88.5">2</text>
<text x="109.1" y="89.4">FBRX_QPM5679_1_SP3T</text>
<text x="166.9" y="89.3" transform="rotate(-90 166.9 89.3)">2</text>
<text x="248.7" y="85.9" transform="rotate(-90 248.7 85.9)">1</text>
<text x="268.3" y="85.9" transform="rotate(-90 268.3 85.9)">1</text>
<text x="283.4" y="88.5">54</text>
<text x="283.4" y="86.7">57</text>
<text x="309" y="85">5</text>
<text x="309" y="86.7">7</text>
<text x="309" y="88.5">9</text>
<text x="85.1" y="93" transform="rotate(-90 85.1 93)">1</text>
<text x="99.3" y="93" transform="rotate(-90 99.3 93)">1</text>
<text x="248.7" y="94.6" transform="rotate(-90 248.7 94.6)">2</text>
<text x="268.3" y="94.6" transform="rotate(-90 268.3 94.6)">2</text>
<text x="283.4" y="90.3">53</text>
<text x="283.4" y="95.6">48</text>
<text x="283.4" y="93.9">50</text>
<text x="283.4" y="92.1">52</text>
<text x="309" y="90.3">17</text>
<text x="309" y="92.1">23</text>
<text x="309" y="93.9">27</text>
<text x="309" y="95.6">28</text>
<text x="339.4" y="91.2" transform="rotate(-90 339.4 91.2)">1</text>
<text x="150.9" y="97.4">1</text>
<text x="156.1" y="97.4">2</text>
<text x="166.9" y="100.1" transform="rotate(-90 166.9 100.1)">1</text>
<text x="179.4" y="97.4">1</text>
<text x="184.5" y="97.4">2</text>
<text x="216.7" y="101.9" transform="rotate(-90 216.7 101.9)">1</text>
<text x="218.5" y="101">1</text>
<text x="229" y="101">2</text>
<text x="283.4" y="101">43</text>
<text x="283.4" y="99.2">45</text>
<text x="283.4" y="97.4">46</text>
<text x="309" y="97.4">29</text>
<text x="309" y="99.2">31</text>
<text x="309" y="101">33</text>
<text x="339.4" y="99.9" transform="rotate(-90 339.4 99.9)">2</text>
<text x="85.1" y="103.5" transform="rotate(-90 85.1 103.5)">2</text>
<text x="99.3" y="103.5" transform="rotate(-90 99.3 103.5)">2</text>
<text x="283.4" y="104.5">41</text>
<text x="283.4" y="102.7">42</text>
<text x="309" y="102.7">34</text>
<text x="309" y="104.5">35</text>
<text x="309" y="106.3">40</text>
<text x="166.9" y="110.6" transform="rotate(-90 166.9 110.6)">2</text>
<text x="216.7" y="112.4" transform="rotate(-90 216.7 112.4)">2</text>
<text x="223.8" y="113.4">2</text>
<text x="239.7" y="113.4">1</text>
<text x="161.6" y="119.3">LB_ANT</text>
<text x="193.6" y="119.7" transform="rotate(-90 193.6 119.7)">1</text>
<text x="206" y="118.7">1</text>
<text x="211.2" y="118.7">2</text>
<text x="216.7" y="119.7" transform="rotate(-90 216.7 119.7)">1</text>
<text x="223.8" y="118.7">5</text>
<text x="239.7" y="115.2">3</text>
<text x="239.7" y="117">4</text>
<text x="239.7" y="118.7">6</text>
<text x="193.6" y="128.4" transform="rotate(-90 193.6 128.4)">2</text>
<text x="216.7" y="128.4" transform="rotate(-90 216.7 128.4)">2</text>
<text x="298.5" y="131.2">1</text>
<text x="309" y="131.2">2</text>
<text x="294.9" y="133.9" transform="rotate(-90 294.9 133.9)">1</text>
<text x="294.9" y="142.6" transform="rotate(-90 294.9 142.6)">2</text>
<text x="294.9" y="148.1" transform="rotate(-90 294.9 148.1)">1</text>
<text x="37.1" y="158.8" transform="rotate(-90 37.1 158.8)">1</text>
<text x="53.1" y="158.8" transform="rotate(-90 53.1 158.8)">1</text>
<text x="294.9" y="156.8" transform="rotate(-90 294.9 156.8)">2</text>
<text x="37.1" y="169.3" transform="rotate(-90 37.1 169.3)">2</text>
<text x="42.5" y="173.9">1</text>
<text x="47.6" y="173.9">2</text>
<text x="53.1" y="169.3" transform="rotate(-90 53.1 169.3)">2</text>
<text x="69.1" y="173.9">3</text>
<text x="93.9" y="168.5">1</text>
<text x="131.9" y="169.3">QLN_PRX_B12_B17</text>
<text x="42.5" y="177.4">1</text>
<text x="47.6" y="177.4">2</text>
<text x="69.1" y="177.4">6</text>
<text x="93.9" y="175.6">2</text>
<text x="93.9" y="177.4">4</text>
<text x="93.9" y="179.2">5</text>
<text x="106.5" y="174.8" transform="rotate(-90 106.5 174.8)">1</text>
<text x="37.1" y="181.9" transform="rotate(-90 37.1 181.9)">2</text>
<text x="54.9" y="183.7" transform="rotate(-90 54.9 183.7)">1</text>
<text x="93.9" y="181">7</text>
<text x="93.9" y="182.8">8</text>
<text x="106.5" y="185.3" transform="rotate(-90 106.5 185.3)">2</text>
<text x="37.1" y="192.4" transform="rotate(-90 37.1 192.4)">1</text>
<text x="54.9" y="194.2" transform="rotate(-90 54.9 194.2)">2</text>
<text x="350.1" y="281.1">Title</text>
<text x="350.1" y="286.4">Size</text>
<text x="357.2" y="286.4">Document Number</text>
<text x="357.2" y="282.9">F1 MAIN</text>
<text x="408.7" y="286.4">Rev</text>
<text x="350.1" y="291.8">Date:</text>
<text x="351.8" y="288.2">A2</text>
<text x="357.2" y="288.2">PA1</text>
<text x="359.3" y="291.8">Tuesday, November 10, 2020</text>
<text x="385.6" y="291.8">Sheet</text>
<text x="394.5" y="291.8">7</text>
<text x="399.8" y="291.8">of</text>
<text x="405.2" y="291.8">72</text>
<text x="410.5" y="288.2">P0</text>
</g>
<g font-size="1.6" fill="#004080">
<text x="352.9" y="34.7" transform="rotate(-90 352.9 34.7)">1</text>
<text x="352.9" y="32" transform="rotate(-90 352.9 32)">2</text>
<text x="171.6" y="41.8" transform="rotate(-90 171.6 41.8)">1</text>
<text x="171.6" y="39.1" transform="rotate(-90 171.6 39.1)">2</text>
<text x="287.3" y="41.6">SDATA</text>
<text x="299.5" y="41.6">2G_VCC1</text>
<text x="287.3" y="43.4">SDATA2</text>
<text x="287.3" y="46.9">SCLK</text>
<text x="297.4" y="46.9">3G4G_VCC2</text>
<text x="299.5" y="43.4">2G_VCC2</text>
<text x="287.3" y="48.7">SCLK2</text>
<text x="287.3" y="52.3">VBAT</text>
<text x="297.4" y="48.7">3G4G_VCC1</text>
<text x="303.2" y="52.3">VIO2</text>
<text x="287.3" y="55.8">LB_IN</text>
<text x="287.3" y="57.6">LB_IN_AUX</text>
<text x="287.3" y="59.4">LB_IN_4G</text>
<text x="297.7" y="59.4">LB_TXOUT2</text>
<text x="297.7" y="57.6">LB_TXOUT1</text>
<text x="304.1" y="54.1">VIO</text>
<text x="287.3" y="62.9">VRAMP</text>
<text x="299.9" y="64.7">LB_TRX2</text>
<text x="299.9" y="62.9">LB_TRX1</text>
<text x="41.9" y="66.5">VIO</text>
<text x="41.9" y="71.8">SDATA</text>
<text x="48.5" y="66.5">RFCOM</text>
<text x="51.4" y="70.1">RF1</text>
<text x="287.3" y="70.1">TXMB_BYP</text>
<text x="287.3" y="66.5">MB_IN</text>
<text x="300.9" y="70.1">B26_RX</text>
<text x="301.8" y="68.3">B8_RX</text>
<text x="41.9" y="75.4">SCLK</text>
<text x="51.4" y="73.6">RF2</text>
<text x="51.4" y="77.2">RF3</text>
<text x="287.3" y="73.6">ANT_LB</text>
<text x="287.3" y="77.2">CPL_IN</text>
<text x="303.6" y="73.6">NC1</text>
<text x="303.6" y="75.4">NC2</text>
<text x="303.6" y="77.2">NC3</text>
<text x="41.9" y="80.7">GND</text>
<text x="51.4" y="80.7">RF4</text>
<text x="287.3" y="80.7">CPL_OUT</text>
<text x="303.3" y="82.5">GND</text>
<text x="303.6" y="79">NC4</text>
<text x="287.3" y="84.3">2GHB_TXOUT</text>
<text x="287.3" y="89.6">GND</text>
<text x="287.3" y="87.8">GND</text>
<text x="303.3" y="84.3">GND</text>
<text x="303.3" y="86.1">GND</text>
<text x="303.3" y="87.8">GND</text>
<text x="303.3" y="89.6">GND</text>
<text x="287.3" y="91.4">GND</text>
<text x="287.3" y="95">GND</text>
<text x="287.3" y="93.2">GND</text>
<text x="303.3" y="91.4">GND</text>
<text x="303.3" y="93.2">GND</text>
<text x="303.3" y="95">GND</text>
<text x="287.3" y="100.3">GND</text>
<text x="287.3" y="98.5">GND</text>
<text x="287.3" y="96.7">GND</text>
<text x="303.3" y="96.7">GND</text>
<text x="303.3" y="98.5">GND</text>
<text x="303.3" y="100.3">GND</text>
<text x="287.3" y="105.6">GND</text>
<text x="287.3" y="103.8">GND</text>
<text x="287.3" y="102.1">GND</text>
<text x="303.3" y="102.1">GND</text>
<text x="303.3" y="103.8">GND</text>
<text x="303.3" y="105.6">GND</text>
<text x="303.3" y="107.4">GND</text>
<text x="226.9" y="114.5">I/O port1 GND</text>
<text x="226.9" y="119.8">I/O port2 GND</text>
<text x="233.9" y="116.3">GND</text>
<text x="233.9" y="118.1">GND</text>
<text x="82" y="169.6">RX_OUTPUT</text>
<text x="72.2" y="175">TX_INPUT</text>
<text x="72.2" y="178.5">ANTENNA</text>
<text x="88.1" y="176.7">GND</text>
<text x="88.1" y="178.5">GND</text>
<text x="88.1" y="180.3">GND</text>
<text x="88.1" y="182.1">GND</text>
<text x="88.1" y="183.9">GND</text>
</g>
<g font-size="1.6" fill="#000040">
<text x="120.7" y="55.5">SDR_TX0_LB2</text>
<text x="67.7" y="66">SDR_FBRX_IN0</text>
<text x="120.7" y="76.8">SDR_TX0_LB1</text>
<text x="221.7" y="76.8">FBRX_MBOUT_LBIN</text>
<text x="221.7" y="80.4">FBRX_LBOUT_SP3T</text>
<text x="221.7" y="83.9">GSM_HB_TXOUT</text>
<text x="120.7" y="98.1">SDR_TX0_MB2</text>
</g>
<g font-size="1.3">
<text x="43.1" y="1.3">5</text>
<text x="125.6" y="1.3">4</text>
<text x="208" y="1.3">3</text>
<text x="290.4" y="1.3">2</text>
<text x="372.8" y="1.3">1</text>
<text x=".6" y="39.2">D</text>
<text x="414.5" y="39.2">D</text>
<text x=".6" y="111.8">C</text>
<text x="414.5" y="111.8">C</text>
<text x=".6" y="184.4">B</text>
<text x="414.5" y="184.4">B</text>
<text x=".6" y="256.9">A</text>
<text x="414.5" y="256.9">A</text>
<text x="43.1" y="293.5">5</text>
<text x="125.6" y="293.5">4</text>
<text x="208" y="293.5">3</text>
<text x="290.4" y="293.5">2</text>
<text x="372.8" y="293.5">1</text>
</g>
</svg>
